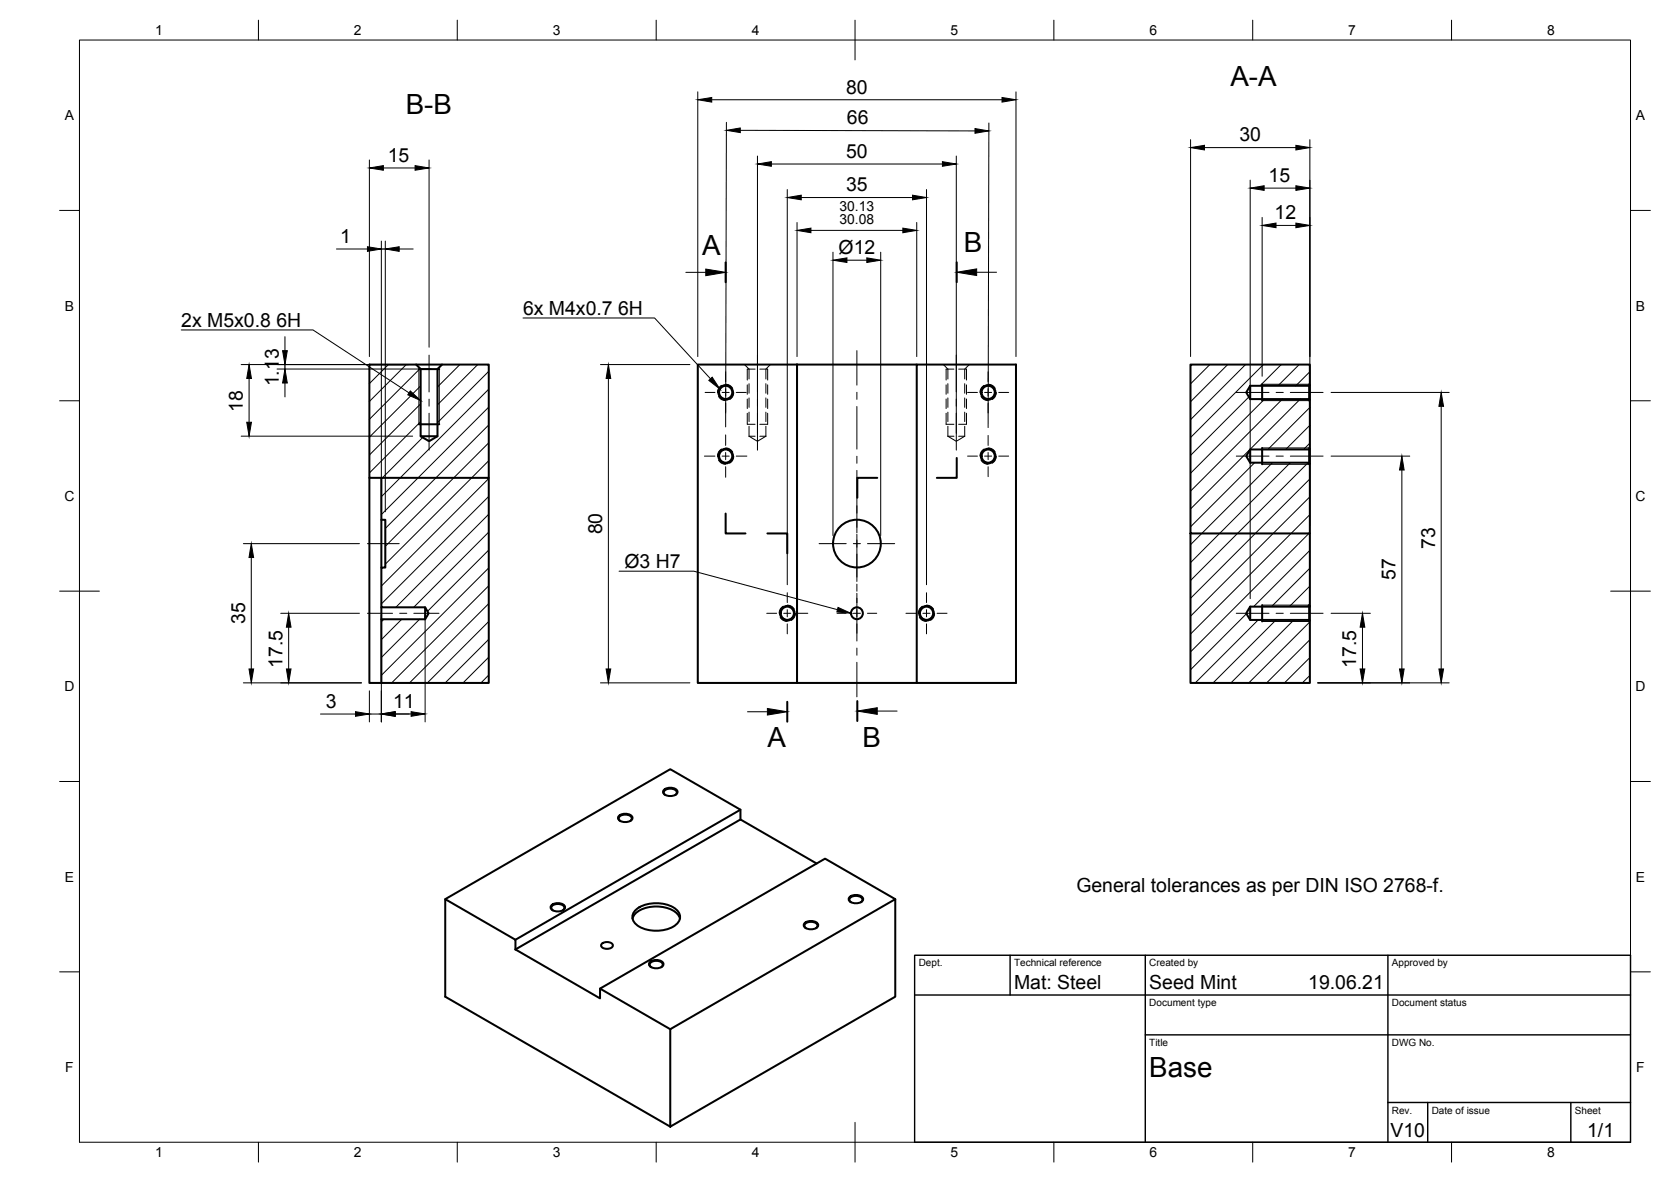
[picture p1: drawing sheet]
<svg xmlns="http://www.w3.org/2000/svg" width="420mm" height="297mm" viewBox="0 0 420 297" stroke-linecap="round" stroke-linejoin="round" font-family="sans-serif">
<!-- layer: Sichtbar -->
<g fill="none" stroke="#000" stroke-width=".51">
<path d="M104.6 91.6h6.5M105.3 92.8h5.1M175.5 91.6h24.9v80h-24.9zM200.4 91.6h30.1M230.5 91.6h25v80h-25zM299.3 91.6h30.1v5.2l-.2 .2h-14.9l-.9 1.6 .9 1.7h14.9l.2 .1v12.4l-.2 .2h-14.9l-.9 1.6 .9 1.7h14.9l.2 .1v17.7h-30.1zM314.3 97v3.3M317.4 96.6v4.1M329.2 96.6v4.1M329.4 96.8v3.6M105.3 106.6h5.1M105.8 109.6h4.2"/>
<path d="M314.3 113v3.3M317.4 112.6v4.1M329.2 112.6v4.1M329.4 112.8v3.6M92.9 120.1v51.5h3M95.9 120.1v10.5h1v12h-1v10h11l.8 1.5-.8 1.5h-11v16h27v-51.5h-30v-28.5h11.7l1.2 1.2v16.8l2 1.2 2.2-1.2v-16.8l1.1-1.2h11.8v28.5M95.9 130.6v12M299.3 134.1v37.5h30.1v-15.6l-.2-.2h-14.9l-.9-1.7 .9-1.7h14.9l.2-.1M329.4 134.1v18.2M95.9 152.6v3M106.9 152.6v3M314.3 152.4v3.4"/>
<path d="M317.4 152.1v4.1M329.2 152.1v4.1M329.4 152.3v3.7M200.4 171.6h30.1M166.9 198.5a2.42 2.42 0 0 1 3.4 .3 1.64 1.64 0 0 1-2.2 1.2 1.04 1.04 0 0 1-1.1-.3 1.04 1.04 0 0 1-.1-1.2zM167.3 199.8a.81 .81 0 0 1-.4-1 .81 .81 0 0 1 .9-.5l.5-.1a1.47 1.47 0 0 1 1.9 1.1l-.4 .5M155.6 205.1a2.42 2.42 0 0 1 3.4 .3 1.64 1.64 0 0 1-2.2 1.2 1.04 1.04 0 0 1-1.1-.4 1.04 1.04 0 0 1-.1-1.1zM156 206.3a.81 .81 0 0 1-.4-.9 .81 .81 0 0 1 .9-.6l.5-.1a1.47 1.47 0 0 1 1.9 1.1l-.5 .5M186.2 205.9v-2.4l-17.7-10.2-56.5 32.7M186.2 203.5l-56.6 32.7M205.3 217l-19.1-11.1-56.6 32.7M129.6 238.6v-2.4l-17.6-10.2v24.5l56.5 32.6 56.6-32.6v-24.5l-56.6 32.6v24.5"/>
<path d="M129.6 238.6l21.3 12.3v-2.5M138.6 227.5a2.42 2.42 0 0 1 3.5 .3 1.64 1.64 0 0 1-2.3 1.2 1.04 1.04 0 0 1-1.1-.3 1.04 1.04 0 0 1-.1-1.2zM139 228.8a.81 .81 0 0 1-.3-1 .81 .81 0 0 1 .8-.5l.5-.1a1.47 1.47 0 0 1 1.9 1l-.4 .6M151.3 237.2a1.95 1.95 0 0 1 2.8 .3 1.29 1.29 0 0 1-1.7 .9 .9 .9 0 0 1-1-.2 .9 .9 0 0 1-.1-1zM159 230.9a5.2 5.2 0 0 1 5-3 7.7 7.7 0 0 1 6.4 1.9l.6 1.1M160.1 228.5a8.9 8.9 0 0 1 9.8 0 2.49 2.49 0 0 1 1.1 2.4 2.49 2.49 0 0 1-1.8 2 9.1 9.1 0 0 1-9.1-.5 2.36 2.36 0 0 1 0-3.9zM202.3 232a2.42 2.42 0 0 1 3.4 .3 1.64 1.64 0 0 1-2.3 1.2 1.04 1.04 0 0 1-1-.4 1.04 1.04 0 0 1-.1-1.1zM202.7 233.3a.81 .81 0 0 1-.4-1 .81 .81 0 0 1 .9-.5l.5-.1a1.47 1.47 0 0 1 1.9 1l-.5 .6M213.6 225.5a2.42 2.42 0 0 1 3.4 .3 1.64 1.64 0 0 1-2.3 1.2 1.04 1.04 0 0 1-1-.4 1.04 1.04 0 0 1-.1-1.1zM214 226.7a.81 .81 0 0 1-.4-.9 .81 .81 0 0 1 .9-.6l.5-.1a1.47 1.47 0 0 1 1.9 1.1l-.5 .5M225.1 226l-17.6-10.2-56.6 32.6 17.6 10.2M163.4 241.8a2.42 2.42 0 0 1 3.4 .3 1.64 1.64 0 0 1-2.3 1.2 1.04 1.04 0 0 1-1-.4 1.04 1.04 0 0 1-.1-1.1z"/>
<path d="M163.8 243.1a.81 .81 0 0 1-.4-1 .81 .81 0 0 1 .9-.5l.5-.1a1.47 1.47 0 0 1 1.9 1l-.5 .6"/>
<circle cx="182.5" cy="98.6" r="1.66"/>
<circle cx="182.5" cy="98.6" r="1.83"/>
<circle cx="248.5" cy="98.6" r="1.66"/>
<circle cx="248.5" cy="98.6" r="1.83"/>
<circle cx="182.5" cy="114.6" r="1.66"/>
<circle cx="182.5" cy="114.6" r="1.83"/>
<circle cx="248.5" cy="114.6" r="1.66"/>
<circle cx="248.5" cy="114.6" r="1.83"/>
<circle cx="215.5" cy="136.6" r="6"/>
<circle cx="198" cy="154.1" r="1.66"/>
<circle cx="198" cy="154.1" r="1.83"/>
<circle cx="215.5" cy="154.1" r="1.49"/>
<circle cx="233" cy="154.1" r="1.66"/>
<circle cx="233" cy="154.1" r="1.83"/>
</g>
<!-- layer: Verdeckt -->
<g fill="none" stroke="#000" stroke-width=".25">
<path d="M187.2 91.6l1.1 1.2v2.4M187.9 92.8h2M188.3 96.4v2.4M188.3 100v2.4M191.1 92.8h1.9M192.6 96.4v2.4M192.6 100v2.4M193.7 91.6l-1.1 1.2v2.4M237.2 91.6l1.1 1.2v2.4M237.9 92.8h2M238.3 96.4v2.4M238.3 100v2.4"/>
<path d="M241 92.8h2M242.6 96.4v2.4M242.6 100v2.4M243.7 91.6l-1.1 1.2v2.4M187.9 106.6h2M188.3 109.6h1.6M188.3 109.6l2.2 1.3 2.1-1.3M188.3 103.6v2.3M188.3 107.1v2.5M191.1 109.6h1.5M191.1 106.6h1.9M192.6 103.6v2.3"/>
<path d="M192.6 107.1v2.5M237.9 106.6h2M238.3 109.6h1.6M238.3 109.6l2.2 1.3 2.1-1.3M238.3 103.6v2.3M238.3 107.1v2.5M241 109.6h1.6M241 106.6h2M242.6 103.6v2.3M242.6 107.1v2.5"/>
</g>
<!-- layer: Verdeckt schmal -->
<g fill="none" stroke="#000" stroke-width=".25">
<path d="M180.7 99.6l.6 .7 1.1 .4M181.4 96.8l-.7 .7-.3 1.1M182.5 96.6l1 .2 .7 .8M184.5 98.6l-.2 1-.8 .8M187.9 92.8v2.7M187.9 96.7v2.4M193 92.8v2.7M193 96.7v2.4M237.9 92.8v2.7M237.9 96.7v2.4M243 92.8v2.7M243 96.7v2.4"/>
<path d="M246.7 99.6l.6 .7 1.2 .4M247.4 96.8l-.7 .7-.3 1.1M248.5 96.6l1 .2 .7 .8M250.5 98.6l-.4 1.3-.6 .5M180.7 115.6l.6 .7 1.1 .4M181.4 112.8l-.7 .7-.3 1.1M182.5 112.6l1 .2 .7 .8M184.5 114.6l-.2 1-.8 .8M187.9 100.3v2.4M187.9 103.9v2.7M193 100.3v2.4M193 103.9v2.7"/>
<path d="M237.9 100.3v2.4M237.9 103.9v2.7M243 100.3v2.4M243 103.9v2.7M246.7 115.6l.6 .7 1.2 .4M247.4 112.8l-.7 .7-.3 1.1M248.5 112.6l1 .2 .7 .8M250.5 114.6l-.4 1.3-.6 .5M196.2 155.1l.6 .7 1.1 .4M196.9 152.3l-.7 .7-.3 1.1M198 152.1l1 .2 .7 .8M200 154.1l-.2 1-.8 .8"/>
<path d="M231.2 155.1l.6 .7 1.1 .4M231.9 152.3l-.7 .7-.3 1.1M233 152.1l1 .2 .7 .8M235 154.1l-.2 1-.8 .8"/>
</g>
<!-- layer: Sichtbar schmal -->
<path d="M105.3 92.8v13.8M110.4 92.8v13.8M317.4 96.6h11.8M317.4 100.7h11.8M317.4 116.7h11.8M317.4 112.6h11.8M317.4 156.2h11.8M317.4 152.1h11.8" fill="none" stroke="#000" stroke-width=".25"/>
<!-- layer: Border -->
<g fill="none" stroke="#000" stroke-width=".25">
<path d="M20 10.1h390v276.9h-390zM65 5.1v5M115 5.1v5M165 5.1v5M215 5.1v10M265 5.1v5M315 5.1v5M365 5.1v5M15 52.9h5M410 52.9h5M15 100.7h5M410 100.7h5"/>
<path d="M15 148.6h10M405 148.6h10M15 196.4h5M410 196.4h5M15 244.2h5M410 244.2h5M65 287v5M115 287v5M165 287v5M215 282.1v9.9M265 287v5M315 287v5"/>
<path d="M365 287v5"/>
</g>
<!-- layer: TitleBlock -->
<path d="M230 240.1h180v46.9h-180zM230 250h180M254 240.1v9.9M288 240.1v46.9M349 240.1v46.9M288 260.1h122M349 277.1h61M359 277.1v9.9M395 277.1v9.9" fill="none" stroke="#000" stroke-width=".36"/>
<!-- layer: Center Lines -->
<g fill="none" stroke="#000" stroke-width=".25">
<path d="M107.9 89.2v9.3M177.3 98.6h2.5M181.6 98.6h1.7M182.5 93.5v2.4M182.5 97.7v1.8M185.1 98.6h2.5M190.5 89.2v9.3M215.5 88.1v8.7M215.5 98.6v1.8M240.5 89.2v9.3M243.3 98.6h2.5M247.6 98.6h1.7"/>
<path d="M248.5 93.5v2.4M248.5 97.7v1.8M251.1 98.6h2.5M310.9 98.6h8.2M320.9 98.6h1.8M324.4 98.6h8.3M107.9 100.3v1.8M107.9 103.9v9.2M177.1 114.6h2.7M181.6 114.6h1.7M182.5 101.3v2.5M182.5 109.3v2.6"/>
<path d="M182.5 113.7v1.8M182.5 117.3v2.6M185.1 114.6h2.7M190.5 100.3v1.8M190.5 103.9v9.2M215.5 102.2v10.7M215.5 114.6v1.8M215.5 118.2v15.7M240.5 100.3v1.8M240.5 103.9v9.2M243.3 114.6h2.5M247.6 114.6h1.7"/>
<path d="M248.5 101.3v2.5M248.5 109.4v2.5M248.5 113.7v1.8M248.5 117.3v2.5M251.1 114.6h2.5M310.9 114.6h8.2M320.9 114.6h1.8M324.4 114.6h8.3M92.4 136.6h8M206 136.6h6.8M214.6 136.6h1.7M215.5 134.3v11.8"/>
<path d="M218.1 136.6h6.9M92.4 154.1h6.3M100.5 154.1h1.8M104.1 154.1h6.3M192.8 154.1h2.5M197.1 154.1h1.7M198 149v2.4M198 153.2v1.8M198 156.8v2.5M200.6 154.1h2.5M210.5 154.1h2.3M214.6 154.1h1.7"/>
<path d="M215.5 146.8v1.8M215.5 149.1v12M218.1 154.1h2.4M227.8 154.1h2.5M232.1 154.1h1.7M233 149v2.4M233 153.2v1.8M233 156.8v2.5M235.6 154.1h2.5M310.9 154.1h8.2M320.9 154.1h1.8M324.4 154.1h8.3"/>
<path d="M215.5 162.9v1.8M215.5 166.4v8.7"/>
</g>
<!-- layer: Dimensions -->
<g fill="none" stroke="#000" stroke-width=".25">
<path d="M175.5 23.1v66.5M179 25.1h72.9M182.6 30.7l-.1 76.6M186.1 32.8l59.1 .1M190.5 39.2v69.7M240.5 39.2v69.7M248.6 30.9l-.1 76.5M255.5 23.1v66.5M299.4 35.1v54.5M302.9 37.1h22.9M329.4 35.1v97M92.9 40.2v49.4"/>
<path d="M96.4 42.2h8M107.9 40.2v47.1M194 41.2h43M198 47.6v99.3M200.4 55.9v33.7M201.5 49.6h27.9M203.9 57.9h23.1M230.5 55.9v33.7M233 47.6v99.3M314.3 45.3v105.1M317.4 54.6v40M317.9 47.3h7.9"/>
<path d="M320.8 56.6h5M84.6 62.6h7.8M95.9 60.6v68M95.9 62.6h1M96.9 60.6v68M100.4 62.6h3.5M209.4 63.4v71.2M213 65.4h5M221.4 63.4v71.2M60.6 91.6h42M62.6 95.1v11M69.7 92.7h38.7"/>
<path d="M71.6 84.6v3.5M71.6 91.6v1.1M71.6 96.3v3.4M151 91.6h22.5M153 95.1v73M334.7 98.6h29.7M60.6 109.6h43.2M334.7 114.6h19.8M352.5 118.1v50M362.4 102.1v66M61.2 136.6h29.2M63.2 140.1v28"/>
<path d="M70.6 154.1h19.8M72.6 157.6v10.5M95.9 154.6v26.8M106.9 154.6v26.8M334.7 154.1h9.9M342.6 157.6v10.5M61.2 171.6h29.7M80.6 179.4h8.8M92.9 173.6v7.8M92.9 179.4h3M99.4 179.4h4M99.4 179.4h3.5"/>
<path d="M151 171.6h22.5M331.3 171.6h33.1"/>
</g>
<g fill="#000" stroke="#000" stroke-width=".25">
<path d="M175.5 25.1l3.5-.6v1.2zM182.6 32.8l3.5-.6v1.1zM245.2 32.3l3.4 .6-3.4 .6zM251.9 24.5l3.6 .6-3.6 .6zM299.4 37.1l3.5-.6v1.2zM325.8 36.5l3.6 .6-3.6 .6zM92.9 42.2l3.5-.6v1.2zM104.4 41.6l3.5 .6-3.5 .6zM190.5 41.2l3.5-.6v1.2zM198 49.6l3.5-.5v1.1zM200.4 57.9l3.5-.6v1.2zM227 57.3l3.5 .6-3.5 .6z"/>
<path d="M229.4 49.1l3.6 .5-3.6 .6zM237 40.6l3.5 .6-3.5 .6zM314.3 47.3l3.6-.6v1.1zM317.4 56.6l3.4-.5v1.1zM325.8 56.1l3.6 .5-3.6 .6zM325.8 46.7l3.6 .6-3.6 .5zM92.4 62l3.5 .6-3.5 .6zM96.9 62.6l3.5-.6v1.2zM209.4 65.4l3.6-.6v1.2zM218 64.8l3.4 .6-3.4 .6zM62.6 91.6l.6 3.5h-1.2zM71.6 92.7l.6 3.6h-1.1z"/>
<path d="M71.1 88.1h1.1l-.6 3.5zM153 91.6l.6 3.5h-1.2zM62 106.1h1.2l-.6 3.5zM352.5 114.6l.6 3.5h-1.2zM362.4 98.6l.6 3.5h-1.2zM63.2 136.6l.6 3.5h-1.2zM72.6 154.1l.6 3.5h-1.2zM342.6 154.1l.6 3.5h-1.2zM62.6 168.1h1.2l-.6 3.5zM72 168.1h1.2l-.6 3.5zM89.4 178.8l3.5 .6-3.5 .6zM95.9 179.4l3.5-.6v1.2z"/>
<path d="M103.4 178.8l3.5 .6-3.5 .6zM152.4 168.1h1.2l-.6 3.5zM342 168.1h1.2l-.6 3.5zM351.9 168.1h1.2l-.6 3.5zM361.8 168.1h1.2l-.6 3.5z"/>
</g>
<!-- layer: Schraffur -->
<g fill="none" stroke="#000" stroke-width=".25">
<path d="M93.2 91.6l-.3 .3M97.7 91.6l-4.8 4.8M102.2 91.6l-9.3 9.3M105.6 92.6l-12.7 12.8M105.8 97l-12.9 12.9M111.1 91.6l-1.1 1.2M115.6 91.6l-5.6 5.6M120.1 91.6l-10.1 10.1M122.9 97.8l-27 27M122.9 93.3l-12.9 12.9M299.7 91.6l-.3 .4M304.2 91.6l-4.8 4.9"/>
<path d="M308.7 91.6l-9.3 9.4M313.2 91.6l-13.8 13.9M314 99.7l-14.6 14.7M317.7 91.6l-18.3 18.3M322.2 91.6l-5.4 5.4M326.7 91.6l-5.4 5.4M329.4 93.4l-3.6 3.6M105.8 101.5l-12.9 12.8M105.8 106l-12.9 12.9M106.3 109.9l-10.4 10.4M122.9 102.3l-27 27M122.9 106.8l-26 26"/>
<path d="M122.9 111.3l-26 26M122.9 115.8l-26 26M315.5 116.3l-16.1 16.1M318 100.3l-18.6 18.6M320 116.3l-20.6 20.6M322.5 100.3l-23.1 23.1M324.4 116.3l-25 25.1M327 100.3l-27.6 27.6M328.9 116.3l-29.5 29.6M329.4 102.4l-10.6 10.6M329.4 106.9l-6.1 6.1M329.4 111.4l-1.6 1.6"/>
<path d="M122.9 120.3l-27 27M122.9 124.8l-27 27M122.9 129.3l-23.4 23.3M122.9 133.7l-18.9 18.9M122.9 138.2l-15.4 15.4M329.4 120.4l-30 30M329.4 124.8l-30 30M329.4 129.3l-30 30M329.4 133.8l-30 30M329.4 138.3l-14.2 14.1M96.1 142.6l-.2 .2M96.5 155.6l-.6 .7"/>
<path d="M101 155.6l-5.1 5.1M105.5 155.6l-9.6 9.6M122.9 142.7l-27 27M122.9 147.2l-24.4 24.4M122.9 151.7l-19.9 19.9M122.9 156.2l-15.4 15.4M313.4 154.2l-14 14.1M316.4 155.8l-15.9 15.8M320.9 155.8l-15.9 15.8M325.4 155.8l-15.9 15.8M329.4 142.8l-9.7 9.6M329.4 147.3l-5.2 5.1"/>
<path d="M329.4 151.8l-.7 .6M329.4 156.3l-15.4 15.3M122.9 160.7l-10.9 10.9M122.9 165.2l-6.5 6.4M122.9 169.7l-2 1.9M329.4 160.8l-10.9 10.8M329.4 165.3l-6.4 6.3M329.4 169.7l-1.9 1.9"/>
</g>
<!-- layer: Beschriftungen -->
<path d="M182.5 65.9v5M240.6 65.9v5M240.6 115.1v5h-5M182.5 129.1v5h5M193 134.1h5v5M220.6 120.1h-5v5M198 176.4v5M215.6 176.2v5" fill="none" stroke="#000" stroke-width=".51"/>
<path d="M172.4 68.4h5.1M245.6 68.4h5M188 178.9h5M220.6 178.7h5" fill="none" stroke="#000" stroke-width=".25"/>
<path d="M177.5 67.6l5 .8-5 .9zM240.6 68.4l5-.8v1.6zM193 178l5 .9-5 .8zM215.6 178.7l5-.9v1.7z" fill="#000" stroke="#000" stroke-width=".25"/>
<!-- layer: Annotations -->
<path d="M103.2 98.2l2.6 2.5-3.3-1.5zM178.2 95.6l.9-.8 1.9 3zM210.7 152.6l3.3 1.5-3.6-.3z" fill="#000" stroke="#000" stroke-width=".25"/>
<path d="M131.5 79.9h33.1l14 15.3M45.6 82.9h33.1l24.1 15.8M155.7 143.5h18.7l36.2 9.7" fill="none" stroke="#000" stroke-width=".25"/>
<g font-size="7">
<text x="309.4" y="21.6">A-A</text>
<text x="102" y="28.6">B-B</text>
<text x="176.6" y="64.2">A</text>
<text x="242.3" y="63.4">B</text>
<text x="193" y="187.6">A</text>
<text x="216.9" y="187.6">B</text>
<text x="289" y="270.6">Base</text>
</g>
<g font-size="4.9">
<text x="212.7" y="23.5">80</text>
<text x="213" y="31.2">66</text>
<text x="311.6" y="35.5">30</text>
<text x="97.5" y="40.6">15</text>
<text x="212.7" y="39.7">50</text>
<text x="319" y="45.7">15</text>
<text x="212.7" y="48.1">35</text>
<text x="320.5" y="55.1">12</text>
<text x="85.6" y="61.1">1</text>
<text x="210.9" y="63.7">Ø12</text>
<text x="45.6" y="82.2">2x M5x0.8</text>
<text x="69.5" y="82.2">6H</text>
<text x="131.5" y="79.2">6x M4x0.7</text>
<text x="155.4" y="79.2">6H</text>
<text x="70.1" y="97.1" transform="rotate(-90 70.1 97.1)">1.13</text>
<text x="61.1" y="103.5" transform="rotate(-90 61.1 103.5)">18</text>
<text x="151.4" y="134.3" transform="rotate(-90 151.4 134.3)">80</text>
<text x="360.8" y="137.8" transform="rotate(-90 360.8 137.8)">73</text>
<text x="157" y="142.8">Ø3 H7</text>
<text x="350.9" y="145.8" transform="rotate(-90 350.9 145.8)">57</text>
<text x="61.6" y="156.8" transform="rotate(-90 61.6 156.8)">35</text>
<text x="71" y="167.8" transform="rotate(-90 71 167.8)">17.5</text>
<text x="341" y="167.8" transform="rotate(-90 341 167.8)">17.5</text>
<text x="81.9" y="177.9">3</text>
<text x="98.8" y="177.9">11</text>
<text x="270.6" y="224.1">General tolerances as per DIN ISO 2768-f.</text>
<text x="255" y="248.5">Mat: Steel</text>
<text x="289" y="248.5">Seed Mint</text>
<text x="329" y="248.5">19.06.21</text>
<text x="349.6" y="285.7">V10</text>
<text x="399.1" y="285.7">1/1</text>
</g>
<g font-size="3.5">
<text x="39" y="8.8">1</text>
<text x="89" y="8.8">2</text>
<text x="139" y="8.8">3</text>
<text x="189" y="8.8">4</text>
<text x="239" y="8.8">5</text>
<text x="289" y="8.8">6</text>
<text x="339" y="8.8">7</text>
<text x="389" y="8.8">8</text>
<text x="16.3" y="30.2">A</text>
<text x="411.3" y="30.2">A</text>
<text x="211.1" y="53">30.13</text>
<text x="211.1" y="56.4">30.08</text>
<text x="16.3" y="78">B</text>
<text x="411.3" y="78">B</text>
<text x="16.2" y="125.9">C</text>
<text x="411.2" y="125.9">C</text>
<text x="16.2" y="173.7">D</text>
<text x="411.2" y="173.7">D</text>
<text x="16.3" y="221.6">E</text>
<text x="411.3" y="221.6">E</text>
<text x="16.4" y="269.4">F</text>
<text x="411.4" y="269.4">F</text>
<text x="39" y="290.8">1</text>
<text x="89" y="290.8">2</text>
<text x="139" y="290.8">3</text>
<text x="189" y="290.8">4</text>
<text x="239" y="290.8">5</text>
<text x="289" y="290.8">6</text>
<text x="339" y="290.8">7</text>
<text x="389" y="290.8">8</text>
</g>
<g font-size="2.5">
<text x="231" y="242.9">Dept.</text>
<text x="255" y="242.9">Technical reference</text>
<text x="289" y="242.9">Created by</text>
<text x="350" y="242.9">Approved by</text>
<text x="289" y="252.8">Document type</text>
<text x="350" y="252.8">Document status</text>
<text x="289" y="262.9">Title</text>
<text x="350" y="262.9">DWG No.</text>
<text x="350" y="279.9">Rev.</text>
<text x="360" y="279.9">Date of issue</text>
<text x="396" y="279.9">Sheet</text>
</g>
</svg>
